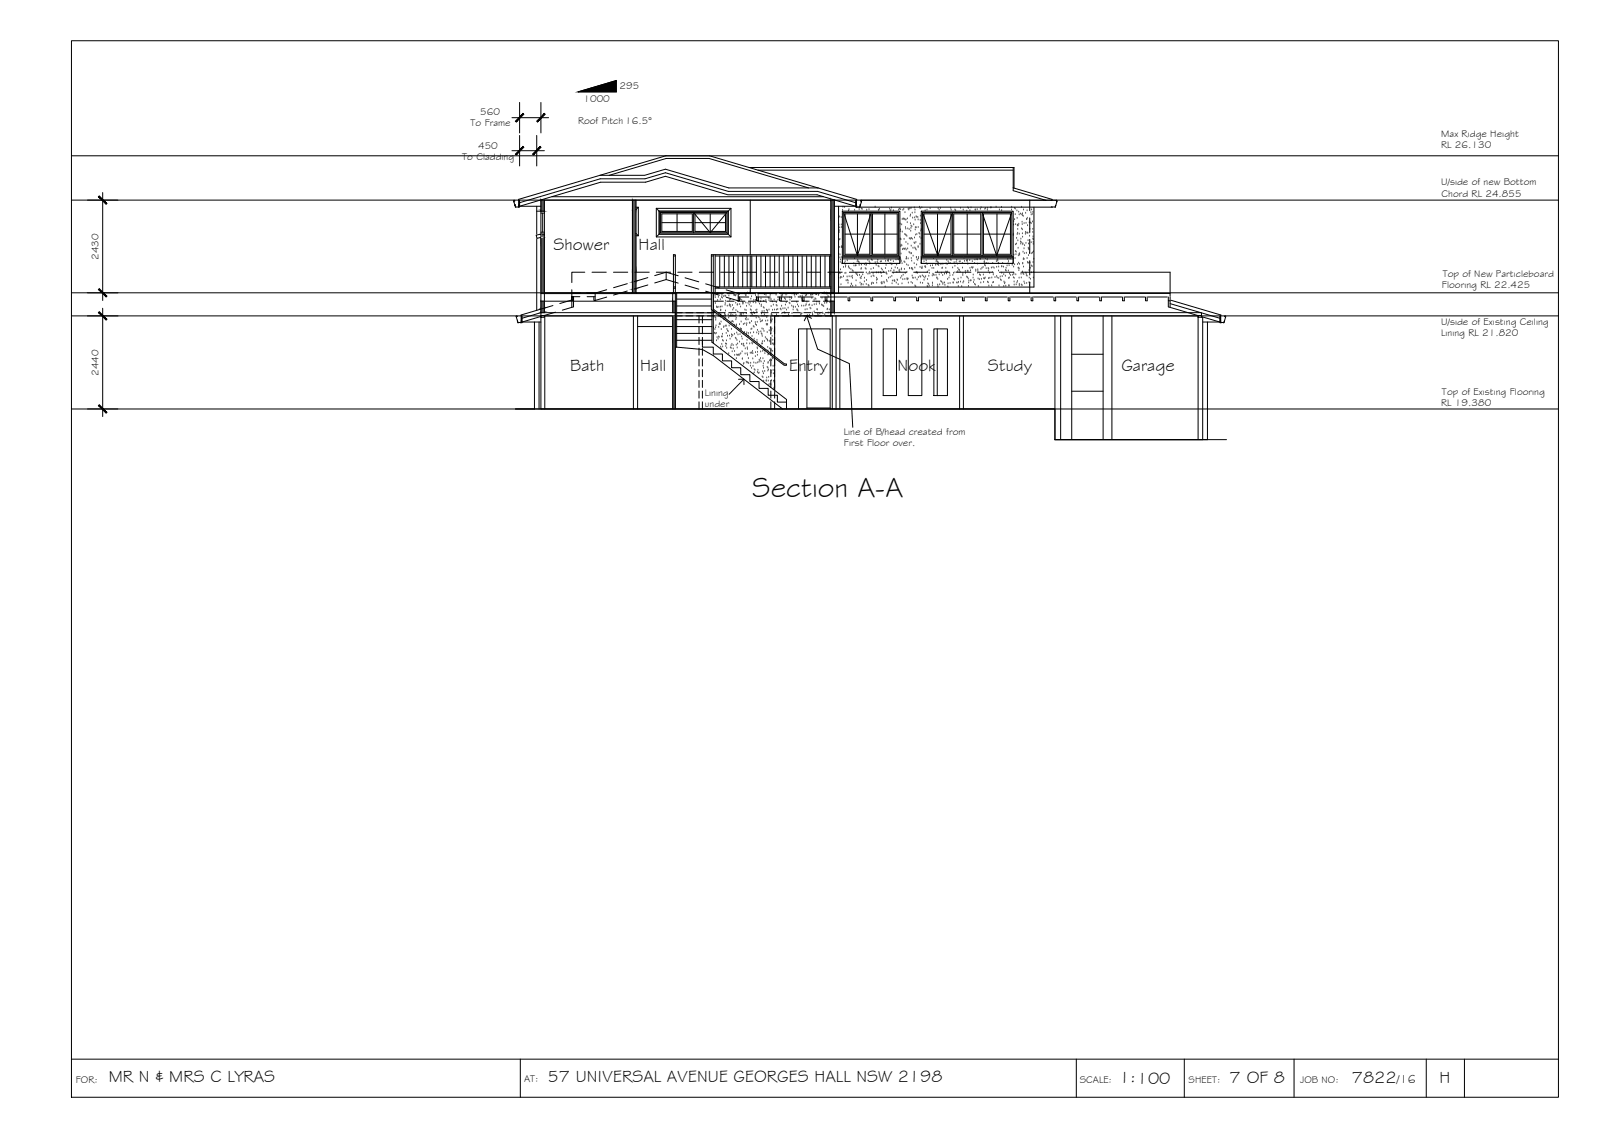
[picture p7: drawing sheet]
<svg xmlns="http://www.w3.org/2000/svg" width="420mm" height="297mm" viewBox="0 0 420 297" stroke-linecap="round" stroke-linejoin="round" font-family="sans-serif">
<!-- layer: HATCH -->
<g fill="none" stroke="#545454" stroke-width=".26">
<path d="M220 57h.1M220 59h.1M220.2 56.9h.1M220.2 59.7h.1M220.6 57h.1M220.6 59h.1M220.7 59.6h.1M221 55.1h.1M221.1 54.3h.1M221.5 54.4h.1M222.5 55.3h.1M222.7 55h.1"/>
<path d="M224.1 55.1h.1M225.3 54.9h.1M225.9 54.7h.1M226.1 54.9h.1M227.3 55.1h.1M227.9 55h.1M229.5 54.3h.1M230.4 55.1h.1M230.5 55.1h.1M230.7 54.9h.1M233.3 54.8h.1M233.5 55.3h.1"/>
<path d="M233.6 55.1h.1M233.8 54.5h.1M234.3 55.2h.1M235.7 55h.1M235.9 54.8h.1M236.1 58.8h.1M236.2 55h.1M236.5 58.9h.1M236.6 57.5h.1M236.8 55.1h.1M236.9 57.4h.1M237 54.9h.1"/>
<path d="M237.1 57.5h.1M237.2 57.5h.1M237.3 55.7h.1M237.4 57.7h.1M237.5 59.7h.1M237.6 57.7h.1M237.9 58.4h.1M238 57.4h.1M238.2 54.9h.1M238.4 55.1h.1M238.4 54.7h.1M238.7 54.7h.1"/>
<path d="M238.7 56.7h.1M238.8 58.6h.1M238.8 56.4h.1M238.9 59.9h.1M239 54.6h.1M239 59.3h.1M239.1 59.5h.1M239.3 55.9h.1M239.4 57.2h.1M239.6 58.9h.1M239.8 54.5h.1M239.9 57.1h.1"/>
<path d="M240 55.8h.1M240 55.1h.1M240 57.7h.1M240.1 59.7h.1M240.3 56.8h.1M240.3 59.7h.1M240.5 57h.1M240.7 57h.1M240.8 57.7h.1M240.8 59.6h.1M241.2 54.3h.1M241.3 54.7h.1"/>
<path d="M241.3 57.8h.1M241.4 56.7h.1M241.5 58.6h.1M241.8 54.5h.1M242.6 55.3h.1M243.1 55.1h.1M243.9 54.7h.1M246 54.7h.1M246.3 55.1h.1M246.7 54.6h.1M249.3 54.6h.1M249.5 55.1h.1"/>
<path d="M250.5 55h.1M250.6 55.2h.1M251.9 54.6h.1M252.6 55.1h.1M253.6 55.3h.1M253.8 54.5h.1M254 54.6h.1M254.4 55.2h.1M254.7 54.5h.1M255.8 55h.1M255.8 55.1h.1M256.3 55h.1"/>
<path d="M257.1 54.9h.1M257.3 54.5h.1M258.3 54.9h.1M258.5 54.7h.1M259 55.1h.1M259 54.6h.1M259.8 54.5h.1M259.9 54.5h.1M261.2 54.3h.1M262.1 55h.1M262.7 54.4h.1M262.7 55.2h.1"/>
<path d="M265.3 55h.1M265.3 54.3h.1M265.8 59h.1M265.9 58.1h.1M266.1 57.6h.1M266.1 54.6h.1M266.3 56.3h.1M266.3 54.8h.1M266.4 58.9h.1M266.7 55.3h.1M266.8 57.2h.1M266.8 59.2h.1"/>
<path d="M266.9 59h.1M267 59.2h.1M267.2 55.6h.1M267.2 58.8h.1M267.3 56.3h.1M267.6 56.1h.1M267.9 54.3h.1M268 56.3h.1M268.1 58.3h.1M268.1 58.9h.1M268.2 56h.1M268.2 56.5h.1"/>
<path d="M268.4 56.7h.1M268.4 55h.1M268.6 58.6h.1M269 55.9h.1M269.1 58.5h.1M269.2 57.5h.1M269.3 57.6h.1M269.4 55.3h.1M269.4 57.2h.1M269.5 59.2h.1M269.9 58.4h.1M270.3 58.5h.1"/>
<path d="M270.4 55.7h.1M270.5 56.3h.1M270.5 58.6h.1M270.6 55h.1M270.7 56.2h.1M270.8 58.2h.1M270.9 55.7h.1M187.5 77.6h.1M187.6 78.1h.1M187.6 79.6h.1M188.2 78.8h.1M188.2 77.1h.1"/>
<path d="M188.4 77.9h.1M188.9 78.6h.1M189.3 78h.1M189.3 77.5h.1M189.4 78.2h.1M189.8 77.8h.1M190.1 77.6h.1M190.2 79.6h.1M190.3 77.7h.1M190.3 79h.1M191.2 77.6h.1M191.3 79.9h.1"/>
<path d="M191.4 78.7h.1M191.6 78.5h.1M192.5 77.5h.1M192.5 77.4h.1M192.6 77.4h.1M192.8 77.6h.1M192.9 77.5h.1M193 79.5h.1M193.1 77.3h.1M193.5 79.9h.1M193.7 78.4h.1M193.9 77.2h.1"/>
<path d="M194 79.8h.1M194.2 78.5h.1M194.5 78.7h.1M194.7 79.3h.1M194.8 79.7h.1M194.9 79.5h.1M195.3 77h.1M195.5 77.5h.1M195.6 79.4h.1M195.7 77.4h.1M195.8 77h.1M196 76.8h.1"/>
<path d="M196.2 79.5h.1M196.2 77h.1M196.5 80h.1M196.6 76.9h.1M196.7 79.5h.1M196.9 78.4h.1M197.1 77.8h.1M197.6 79.4h.1M197.7 78.7h.1M198.1 78.7h.1M198.1 77.5h.1M198.2 79.5h.1"/>
<path d="M198.3 78.9h.1M198.8 77.4h.1M198.9 79.2h.1M199.2 79.7h.1M199.5 79.1h.1M199.6 78.4h.1M199.7 80h.1M200.3 79h.1M200.5 77.2h.1M200.9 78.7h.1M200.9 77.4h.1M201 79.3h.1"/>
<path d="M201.5 78.1h.1M201.7 78.8h.1M201.7 78.3h.1M202 77.4h.1M202.2 78.4h.1M202.2 78.8h.1M202.6 79.1h.1M202.8 80h.1M203 78.6h.1M203.5 77.4h.1M203.6 79.3h.1M204 78.7h.1"/>
<path d="M204.4 78.5h.1M204.9 77.6h.1M204.9 78.3h.1M204.9 78.4h.1M205.1 77.7h.1M205.2 77.4h.1M205.8 78.3h.1M206 78.5h.1M206 80h.1M206.1 77.4h.1M206.2 79.3h.1M207 79.5h.1"/>
<path d="M207.1 78.1h.1M207.2 79.6h.1M207.2 78.7h.1M207.6 78.3h.1M207.7 78h.1M208.3 77h.1M208.3 77.4h.1M208.5 77.2h.1M208.5 77.9h.1M208.9 77.3h.1M209 79.2h.1M209.2 80h.1"/>
<path d="M209.4 78h.1M209.9 77.7h.1M210.2 78.3h.1M210.3 78.7h.1M210.4 78.9h.1M210.4 77.7h.1M210.6 79.1h.1M211.2 77.6h.1M211.4 79.9h.1M211.5 77.4h.1M211.5 77.3h.1M211.6 79.2h.1"/>
<path d="M212.3 80h.1M212.6 77.4h.1M212.8 77.4h.1M212.9 78.2h.1M213.1 77.3h.1M213.5 78.7h.1M213.6 79.9h.1M213.8 78.3h.1M214 77.2h.1M214 78.5h.1M214.1 79.8h.1M214.2 77.3h.1"/>
<path d="M214.2 79.2h.1M214.7 77.4h.1M214.8 79.3h.1M214.9 79.7h.1M215.4 77h.1M215.5 80h.1M215.6 78.2h.1M215.9 77h.1M216.2 76.8h.1M216.3 79.5h.1M216.7 78.7h.1M216.7 76.8h.1"/>
<path d="M216.8 79.5h.1M216.9 77.1h.1M217 79.1h.1M217.2 77.7h.1M217.3 77.9h.1M217.6 79.3h.1M217.8 77.4h.1M219.9 72.9h.1M219.9 66.6h.1M220.1 61h.1M220.1 60.5h.1M220.1 71.6h.1"/>
<path d="M220.2 62.9h.1M220.2 64.9h.1M220.3 67.6h.1M220.3 62.8h.1M220.3 66.8h.1M220.3 71.7h.1M220.4 68.8h.1M220.4 73h.1M220.4 70.7h.1M220.5 68.1h.1M220.5 72.7h.1M220.6 74.6h.1"/>
<path d="M220.7 64.7h.1M220.7 64.9h.1M220.8 72.8h.1M220.8 69.1h.1M220.8 67.5h.1M220.9 64.9h.1M220.9 67.4h15.1v1.7h-15.1zM221.2 70.1h.1M221.2 72.6h.1M221.5 69.1h.1M221.6 71.7h.1M221.6 69.3h.1"/>
<path d="M221.6 68.6h.1M221.7 70h.1M221.8 69.7h.1M221.9 71.6h.1M221.9 73.6h.1M222.2 72.6h.1M222.2 68.4h.1M222.2 73.5h.1M222.4 74.2h.1M222.4 73.7h.1M222.5 70.1h.1M222.6 69.9h.1"/>
<path d="M222.7 72.6h.1M222.7 70.4h.1M223.1 75.1h.1M223.2 70.6h.1M223.2 72.6h.1M223.3 74.6h.1M223.3 74.5h.1M223.5 72.4h.1M223.5 71h.1M223.6 73h.1M223.6 75h.1M223.7 71.2h.1"/>
<path d="M223.9 69.1h.1M224 69.7h.1M224.1 67.8h.1M224.4 69.7h.1M224.5 71.7h.1M224.5 74.9h.1M224.5 69.7h.1M224.5 73.6h.1M224.6 72h.1M224.8 71.7h.1M224.8 68.6h.1M224.9 72.3h.1"/>
<path d="M225 68.3h.1M225.2 68.7h.1M225.3 69.6h.1M225.3 68.9h.1M225.4 72.2h.1M225.6 74.2h.1M225.6 72.9h.1M225.8 73.1h.1M225.8 70.6h.1M225.8 74.8h.1M225.9 72.6h.1M225.9 70.4h.1"/>
<path d="M225.9 69.5h.1M226 74.5h.1M226.3 72.1h.1M226.4 74.7h.1M226.7 69.4h.1M226.7 73.9h.1M226.7 72.9h.1M226.9 70.4h.1M227.1 69.1h.1M227.1 70.6h.1M227.1 69.6h.1M227.2 74.6h.1"/>
<path d="M227.2 71.6h.1M227.2 69.3h.1M227.3 73.5h.1M227.6 68.3h.1M227.6 71.9h.1M227.7 74.8h.1M227.9 75h.1M227.9 71.7h.1M228 68.6h.1M228 71.4h.1M228.1 69.2h.1M228.2 71.8h.1"/>
<path d="M228.2 69h.1M228.4 70.6h.1M228.5 72.6h.1M228.5 68.1h.1M228.6 74.5h.1M228.6 74.4h.1M228.7 74.2h.1M228.7 68.3h.1M229 71.7h.1M229 72.3h.1M229.1 70.4h.1M229.1 74.3h.1"/>
<path d="M229.2 72.5h.1M229.5 68.9h.1M229.8 69.6h.1M229.9 71.5h.1M229.9 72.9h.1M229.9 73.5h.1M229.9 74.2h.1M230.1 68.8h.1M230.1 73.3h.1M230.2 68.3h.1M230.3 69.1h.1M230.3 69.8h.1"/>
<path d="M230.4 71.5h.1M230.5 70h.1M230.9 71.5h.1M230.9 68.7h.1M231.1 71.7h.1M231.1 74.2h.1M231.1 68.6h.1M231.2 70.5h.1M231.2 72.5h.1M231.3 74.4h.1M231.3 74h.1M231.4 70.8h.1"/>
<path d="M231.7 71.3h.1M231.8 74h.1M231.9 74.2h.1M231.9 67.5h.1M232.1 67.7h.1M232.2 75.2h.1M232.2 70.4h.1M232.3 68.5h.1M232.4 69.6h.1M232.4 71.7h.1M232.5 71.5h.1M232.5 73.5h.1"/>
<path d="M232.6 71.9h.1M232.6 73.9h.1M232.8 68.4h.1M233 68.2h.1M233 68.5h.1M233.1 72.9h.1M233.1 71.2h.1M233.4 69.1h.1M233.5 72.7h.1M233.6 71.1h.1M233.6 68.3h.1M233.7 69.3h.1"/>
<path d="M233.8 70.5h.1M233.9 72.4h.1M233.9 69.4h.1M234 74.4h.1M234 73.7h.1M234.3 71.7h.1M234.3 68.6h.1M234.4 71h.1M234.5 73.7h.1M234.6 73.6h.1M234.7 73.8h.1M234.8 70.2h.1"/>
<path d="M235 68.1h.1M235.1 74.2h.1M235.1 69.5h.1M235.2 71.4h.1M235.3 73.4h.1M235.4 73.5h.1M235.4 70.4h.1M235.5 68.1h.1M235.6 74.6h.1M235.6 68.1h.1M235.8 71.2h.1M235.8 70.8h.1"/>
<path d="M236 71.3h.1M236.1 62.8h.1M236.1 67.7h.1M236.1 60.7h.1M236.2 62.7h.1M236.2 60.3h.1M236.2 72.9h.1M236.2 64.6h.1M236.2 68.1h.1M236.3 62.9h.1M236.3 66.6h.1M236.3 64.3h.1"/>
<path d="M236.4 68.6h.1M236.4 70.7h.1M236.4 70.5h.1M236.5 72.5h.1M236.5 64.4h.1M236.6 74.4h.1M236.6 69.1h.1M236.6 60.8h.1M236.7 65.4h.1M236.8 73.3h.1M236.9 72.1h.1M236.9 65.3h.1"/>
<path d="M237.1 62.8h.1M237.1 68.7h.1M237.2 70.6h.1M237.2 65.4h.1M237.3 61.5h.1M237.3 73.3h.1M237.3 68.8h.1M237.4 71.7h.1M237.4 65.2h.1M237.5 61.6h.1M237.6 60.1h.1M237.6 63.6h.1"/>
<path d="M237.6 67.9h.1M237.6 61.8h.1M237.7 65.5h.1M237.7 67.5h.1M237.8 67.8h.1M237.8 69.4h.1M237.8 61.9h.1M237.9 71.4h.1M237.9 73.1h.1M237.9 73.4h.1M238 65.2h.1M238.1 73.2h.1"/>
<path d="M238.1 60h.1M238.1 64h.1M238.1 73.1h.1M238.2 67.9h.1M238.2 69.7h.1M238.2 74.2h.1M238.4 66.2h.1M238.4 60.2h.1M238.5 62.6h.1M238.6 70.4h.1M238.6 70.5h.1M238.6 66.4h.1"/>
<path d="M238.7 62.8h.1M238.9 60.6h.1M238.9 62.6h.1M238.9 66.6h.1M239 74.1h.1M239 64.5h.1M239 67.8h.1M239 62.5h.1M239 66.5h.1M239.1 68.4h.1M239.1 70.4h.1M239.2 70.4h.1"/>
<path d="M239.2 70.6h.1M239.2 72.4h.1M239.3 62.7h.1M239.3 74.3h.1M239.4 72.9h.1M239.4 70.8h.1M239.4 65.1h.1M239.5 67.2h.1M239.5 73h.1M239.7 63.7h.1M239.8 69.1h.1M239.8 62.4h.1"/>
<path d="M239.9 63.9h.1M239.9 70.3h.1M240 65h.1M240 75h.1M240 72.9h.1M240 60.3h.1M240.1 65.3h.1M240.1 61.6h.1M240.2 75.1h.1M240.2 63.6h.1M240.3 65.5h.1M240.3 71.6h.1"/>
<path d="M240.3 67.5h.1M240.4 67.6h.1M240.4 69.5h.1M240.5 71.4h.1M240.5 61.5h.1M240.5 68.1h.1M240.5 73.4h.1M240.6 71.7h.1M240.7 68.3h.1M240.8 64.9h.1M240.8 64.7h.1M240.9 72.8h.1"/>
<path d="M240.9 67.5h.1M240.9 67.8h.1M241 61.2h.1M241.2 62.2h.1M241.2 61.4h.1M241.3 64h.1M241.3 72.5h.1M241.3 70.1h.1M241.4 74.2h.1M241.5 72.7h.1M241.5 60.6h.1M241.6 62.5h.1"/>
<path d="M241.6 69.1h.1M241.6 60.2h.1M241.6 67.4h24.1v1.7h-24.1zM241.7 70.4h.1M241.8 70.4h.1M241.8 70h.1M241.9 72.3h.1M242 74.3h.1M242.2 72.6h.1M242.3 73.5h.1M242.3 68.6h.1M242.6 72.9h.1"/>
<path d="M242.6 70h.1M242.7 69.9h.1M242.8 72.5h.1M242.8 70.2h.1M242.9 69.1h.1M242.9 68.4h.1M243.1 69.4h.1M243.2 75.1h.1M243.2 71.3h.1M243.3 73.3h.1M243.3 75.2h.1M243.4 74.4h.1"/>
<path d="M243.6 74.6h.1M243.6 72.4h.1M243.7 71h.1M243.7 75h.1M243.7 71.6h.1M244 69.7h.1M244.4 70.4h.1M244.5 72.3h.1M244.5 74.9h.1M244.6 74.3h.1M244.6 69.7h.1M244.6 74.2h.1"/>
<path d="M244.7 71.9h.1M244.8 67.8h.1M244.9 72.1h.1M244.9 70.4h.1M245 72.2h.1M245.4 69.5h.1M245.5 72.2h.1M245.5 68.6h.1M245.7 68.3h.1M245.7 72.9h.1M245.8 69.3h.1M245.9 68.7h.1"/>
<path d="M245.9 71.3h.1M245.9 74.8h.1M245.9 73.3h.1M246 69.4h.1M246 75.2h.1M246 68.9h.1M246.1 69.1h.1M246.2 69.6h.1M246.3 72.1h.1M246.5 74.7h.1M246.7 73.8h.1M246.8 69.4h.1"/>
<path d="M246.9 71.6h.1M246.9 74h.1M247 70.4h.1M247.2 70.3h.1M247.2 72.2h.1M247.3 74.6h.1M247.3 74.2h.1M247.3 69.3h.1M247.7 71.9h.1M247.7 74.2h.1M247.8 74.8h.1M248.1 70.4h.1"/>
<path d="M248.1 71.3h.1M248.1 69.2h.1M248.2 71.8h.1M248.2 71.5h.1M248.3 68.3h.1M248.4 69.3h.1M248.5 71.3h.1M248.5 73.3h.1M248.6 75.2h.1M248.7 74.4h.1M248.7 68.6h.1M248.9 69h.1"/>
<path d="M248.9 72.9h.1M249.1 71.7h.1M249.1 72.3h.1M249.2 74.3h.1M249.2 69.1h.1M249.2 68.1h.1M249.4 68.3h.1M249.8 70.2h.1M249.9 72.2h.1M250 74.2h.1M250.1 71.6h.1M250.1 73.2h.1"/>
<path d="M250.2 68.9h.1M250.3 73.4h.1M250.5 71.5h.1M250.5 69.8h.1M250.8 68.8h.1M250.9 74.2h.1M250.9 68.3h.1M251 71.5h.1M251.1 69.3h.1M251.2 71.2h.1M251.2 70.4h.1M251.2 74.2h.1"/>
<path d="M251.3 73.2h.1M251.3 75.1h.1M251.4 74h.1M251.4 70.7h.1M251.6 68.7h.1M251.6 70.9h.1M251.8 71.3h.1M251.8 68.6h.1M251.9 73.9h.1M252 72.9h.1M252.2 75.1h.1M252.4 69.1h.1"/>
<path d="M252.4 70.3h.1M252.5 72.2h.1M252.5 71.7h.1M252.6 74.2h.1M252.6 67.5h.1M252.7 73.8h.1M252.8 67.7h.1M253 68.5h.1M253.2 71.2h.1M253.2 71.6h.1M253.5 68.4h.1M253.5 72.6h.1"/>
<path d="M253.7 68.2h.1M253.7 71.1h.1M253.7 68.5h.1M253.7 72.8h.1M253.8 69.2h.1M253.9 71.2h.1M253.9 73.1h.1M254 75.1h.1M254 74.2h.1M254.1 73.7h.1M254.3 68.3h.1M254.4 70.4h.1"/>
<path d="M254.5 71h.1M254.6 73.6h.1M254.9 70.2h.1M255 68.6h.1M255 70.3h.1M255.2 70.2h.1M255.2 72.9h.1M255.3 72.1h.1M255.3 74.1h.1M255.5 73.5h.1M255.6 69.1h.1M255.6 74.5h.1"/>
<path d="M255.7 68.1h.1M255.8 74.7h.1M255.9 70.8h.1M255.9 71.1h.1M256.2 68.1h.1M256.3 68.1h.1M256.4 69.2h.1M256.4 71.6h.1M256.4 70.7h.1M256.5 71.2h.1M256.5 73.1h.1M256.6 75.1h.1"/>
<path d="M256.9 73.3h.1M256.9 72.1h.1M257.1 68h.1M257.1 67.9h.1M257.1 72.2h.1M257.2 74.2h.1M257.3 70.6h.1M257.4 73.2h.1M257.5 70.3h.1M257.8 70.1h.1M257.9 72.1h.1M258 74h.1"/>
<path d="M258 73h.1M258.1 68.8h.1M258.2 68.6h.1M258.2 73.1h.1M258.2 69.6h.1M258.3 69h.1M258.4 72.9h.1M258.4 69.7h.1M258.4 67.8h.1M258.6 70.4h.1M258.7 69.1h.1M258.9 68.1h.1"/>
<path d="M259 67.7h.1M259 74h.1M259.2 69.1h.1M259.2 70.4h.1M259.2 74.1h.1M259.2 71.1h.1M259.3 73h.1M259.3 70.6h.1M259.3 75h.1M259.6 71.6h.1M259.6 73h.1M259.8 67.6h.1"/>
<path d="M260 70.3h.1M260.1 74.9h.1M260.1 72.9h.1M260.3 71.5h.1M260.4 69.1h.1M260.4 74.2h.1M260.4 70.1h.1M260.5 72.1h.1M260.5 71.6h.1M260.6 74.1h.1M260.7 70.3h.1M260.9 72.8h.1"/>
<path d="M261.2 67.4h.1M261.3 68.6h.1M261.4 70.1h.1M261.4 72.5h.1M261.5 68.3h.1M261.5 72.9h.1M261.7 68h.1M261.7 68.4h.1M261.8 69.1h.1M261.8 69.2h.1M261.9 71h.1M261.9 69.1h.1"/>
<path d="M261.9 70h.1M261.9 73h.1M262 75h.1M262.3 72.6h.1M262.4 73.4h.1M262.6 73.6h.1M262.7 70h.1M262.7 71.6h.1M262.7 69.9h.1M262.9 72.5h.1M263 69.1h.1M263.2 70h.1"/>
<path d="M263.3 72h.1M263.3 75.1h.1M263.3 73.9h.1M263.5 74.4h.1M263.6 74.2h.1M263.7 72.4h.1M263.7 70.9h.1M263.8 75h.1M263.9 70.3h.1M263.9 71.1h.1M264.1 69.7h.1M264.3 68h.1"/>
<path d="M264.4 69.1h.1M264.5 71h.1M264.5 68.6h.1M264.5 73h.1M264.6 75h.1M264.7 69.7h.1M264.7 72.9h.1M264.8 71.9h.1M264.9 67.7h.1M265.1 72.2h.1M265.1 67.9h.1M265.5 69.5h.1"/>
<path d="M265.6 72.2h.1M265.7 69h.1M265.8 61.7h.1M265.8 68h.1M265.8 61.4h.1M265.8 72.8h.1M265.8 70h.1M265.9 71.6h.1M265.9 72h.1M265.9 66.9h.1M266 73.9h.1M266 74.7h.1"/>
<path d="M266 73h.1M266.1 69.4h.1M266.2 67.8h.1M266.3 65.9h.1M266.3 64.2h.1M266.4 72h.1M266.5 66.8h.1M266.5 74.7h.1M266.5 66.1h.1M266.6 64h.1M266.6 62.5h.1M266.7 74.2h.1"/>
<path d="M266.8 61.5h.1M266.9 69.4h.1M266.9 73.8h.1M266.9 61.2h.1M266.9 60.1h.1M267 63.1h.1M267 65.1h.1M267 70.3h.1M267.1 67h.1M267.1 70.3h.1M267.2 69h.1M267.2 71h.1"/>
<path d="M267.3 72.9h.1M267.3 66.7h.1M267.3 70.5h.1M267.3 61.4h.1M267.3 74.9h.1M267.3 74.6h.1M267.4 69.3h.1M267.4 66.5h.1M267.4 66.9h.1M267.6 63.4h.1M267.7 64h.1M267.7 62.7h.1"/>
<path d="M267.8 71.9h.1M267.8 63.6h.1M267.9 72.9h.1M267.9 74.7h.1M267.9 60h.1M268.1 74.9h.1M268.1 60.2h.1M268.1 61.3h.1M268.2 71.3h.1M268.2 62.2h.1M268.2 69.2h.1M268.2 69.1h.1"/>
<path d="M268.3 64.1h.1M268.3 63.9h.1M268.3 66.1h.1M268.3 71.8h.1M268.4 68.1h.1M268.4 67.8h.1M268.4 70h.1M268.5 72h.1M268.6 73.9h.1M268.6 65.2h.1M268.6 68h.1M268.7 66.5h.1"/>
<path d="M268.7 64.4h.1M268.7 74.4h.1M268.9 61.4h.1M269 60.9h.1M269.1 71.6h.1M269.1 63.8h.1M269.1 71.7h.1M269.1 61.1h.1M269.2 66.4h.1M269.2 72.2h.1M269.3 74.3h.1M269.4 67.8h.1"/>
<path d="M269.4 72.4h.1M269.5 68.8h.1M269.5 61.1h.1M269.6 61.1h.1M269.6 69h.1M269.6 63.1h.1M269.7 65.1h.1M269.7 65.3h.1M269.8 67h.1M269.8 64h.1M269.8 69h.1M269.9 70.9h.1"/>
<path d="M269.9 74.1h.1M269.9 65.5h.1M269.9 72.9h.1M270 74.8h.1M270 66.3h.1M270 61.9h.1M270.1 61h.1M270.1 74.2h.1M270.1 60.1h.1M270.1 68.9h.1M270.2 70.3h.1M270.3 73.2h.1"/>
<path d="M270.5 63.6h.1M270.5 69.7h.1M270.5 71.5h.1M270.6 66.5h.1M270.7 69.9h.1M270.8 66.3h.1M270.9 60.1h.1M270.9 60.9h.1M270.9 62.7h.1M270.9 62.1h.1M270.9 68.8h.1M271 63.6h.1"/>
<path d="M271 64h.1M271 72.9h.1M271 62.8h.1M271.1 66h.1M271.1 71.4h.1M271.1 68h.1M187.1 86h.1M187.4 87.4h.1M187.5 86.4h.1M187.6 83.3h.1M187.6 87.5h.1M187.7 85.9h.1"/>
<path d="M187.7 83.9h.1M187.7 83.5h.1M187.8 85.4h.1M187.8 82.5h.1M187.9 87.4h.1M187.9 89.3h.1M187.9 80.5h.1M188 80.6h.1M188.1 88.5h.1M188.1 80.7h.1M188.3 88.9h.1M188.5 88.3h.1"/>
<path d="M188.5 85.8h.1M188.5 80.6h.1M188.6 88.4h.1M188.6 85.1h.1M188.7 84.9h.1M188.9 85h.1M188.9 83.1h.1M189 80.5h.1M189 81.5h.1M189 91h.1M189 81.3h.1M189 82.5h.1"/>
<path d="M189.1 84.4h.1M189.1 91.5h.1M189.2 86.4h.1M189.2 88.3h.1M189.3 90.3h.1M189.4 80.4h.1M189.4 88.3h.1M189.5 87.6h.1M189.5 89.3h.1M189.5 90.9h.1M189.7 89.4h.1M189.8 85.9h.1"/>
<path d="M189.9 83.8h.1M189.9 85.6h.1M190 82.4h.1M190.2 80h.1M190.2 82.6h.1M190.3 81.5h.1M190.3 82.9h.1M190.3 90.2h.1M190.3 83.5h.1M190.4 90.8h.1M190.4 85.4h.1M190.4 85.6h.1"/>
<path d="M190.5 87.4h.1M190.5 89.4h.1M190.5 90.2h.1M190.6 91.3h.1M190.7 86.4h.1M190.7 80.3h.1M190.8 88.2h.1M190.8 86.8h.1M191 82.5h.1M191 86.9h.1M191.1 83.4h.1M191.1 92.7h.1"/>
<path d="M191.2 85.5h.1M191.3 80.2h.1M191.3 88.1h.1M191.5 88.9h.1M191.5 80.1h.1M191.6 91.2h.1M191.7 80.5h.1M191.7 82.8h.1M191.7 82.4h.1M191.8 90.6h.1M191.8 91.3h.1M191.8 84.4h.1"/>
<path d="M191.8 86.4h.1M191.9 87.8h.1M191.9 88.3h.1M192 90.3h.1M192 92.2h.1M192.1 80.1h.1M192.1 84.3h.1M192.2 88h.1M192.2 81.3h.1M192.2 82.7h.1M192.3 84.5h.1M192.3 90.6h.1"/>
<path d="M192.3 91.5h.1M192.4 80.9h.1M192.6 85.3h.1M192.6 87.6h.1M192.6 92.2h.1M192.7 93.2h.1M192.9 88.7h.1M193 83.8h.1M193 81.4h.1M193 82.6h.1M193.1 88.9h.1M193.1 83.4h.1"/>
<path d="M193.1 90.5h.1M193.1 85.2h.1M193.1 94h.1M193.2 85.3h.1M193.2 87.3h.1M193.2 93.1h.1M193.3 89.3h.1M193.3 80h.1M193.3 91.2h.1M193.4 81.8h.1M193.4 93.2h.1M193.4 90.2h.1"/>
<path d="M193.6 87.8h.1M193.6 82h.1M193.7 93.1h.1M193.8 93.3h.1M194 85.1h.1M194 89.7h.1M194 93h.1M194.1 87.7h.1M194.1 82.5h.1M194.2 86.2h.1M194.2 80.5h.1M194.3 92.7h.1"/>
<path d="M194.3 82.5h.1M194.4 84.4h.1M194.4 86.4h.1M194.4 82.4h.1M194.5 82.8h.1M194.5 90.3h.1M194.5 88.3h.1M194.6 90.3h.1M194.6 92.2h.1M194.7 88.9h.1M194.7 94.2h.1M194.7 94.1h.1"/>
<path d="M194.9 87.6h.1M194.9 82.4h.1M195 90.6h.1M195 85.1h.1M195 95.5h.1M195 90.2h.1M195.1 95.3h.1M195.1 90.8h.1M195.3 87.2h.1M195.3 84.9h.1M195.4 81.3h.1M195.4 92.8h.1"/>
<path d="M195.5 91.5h.1M195.5 83.7h.1M195.7 81.4h.1M195.7 83.9h.1M195.7 83.3h.1M195.7 95h.1M195.8 82.2h.1M195.8 85.3h.1M195.8 87.6h.1M195.8 80.3h.1M195.8 90.1h.1M195.9 87.3h.1"/>
<path d="M195.9 84.9h.1M195.9 89.2h.1M195.9 95.2h.1M195.9 92.7h.1M196 91.2h.1M196 91.6h.1M196.1 93.1h.1M196.1 95.1h.1M196.2 83.8h.1M196.3 88.1h.1M196.3 87.4h.1M196.3 94h.1"/>
<path d="M196.3 95.3h.1M196.6 84.7h.1M196.6 90.2h.1M196.7 84.7h.1M196.8 92.6h.1M196.8 87.3h.1M196.8 81.2h.1M196.8 96h.1M196.9 95.2h.1M197 80.4h.1M197 86.4h.1M197 81.4h.1"/>
<path d="M197 82.4h.1M197 92.5h.1M197.1 84.3h.1M197.1 96.6h.1M197.1 82.1h.1M197.2 86.3h.1M197.2 89.9h.1M197.2 88.2h.1M197.2 92.7h.1M197.3 90.2h.1M197.3 82.5h.1M197.4 92.1h.1"/>
<path d="M197.4 94.1h.1M197.4 92.7h.1M197.5 96h.1M197.6 98h.1M197.6 85.6h.1M197.6 87.2h.1M197.7 82h.1M197.7 95.1h.1M197.7 89.9h.1M197.8 85.8h.1M197.8 88.9h.1M197.8 96.9h.1"/>
<path d="M197.8 97.7h.1M197.9 82.2h.1M198 97.1h.1M198.1 84.6h.1M198.1 93.5h.1M198.1 85.1h.1M198.1 92.4h.1M198.3 95.3h.1M198.3 81.4h.1M198.3 83.4h.1M198.4 85.3h.1M198.5 87.3h.1"/>
<path d="M198.5 81.9h.1M198.5 81.3h.1M198.5 89.2h.1M198.6 89.8h.1M198.6 91.2h.1M198.6 84.5h.1M198.6 91.5h.1M198.7 86.6h.1M198.7 93.1h.1M198.7 97.6h.1M198.7 92.4h.1M198.7 95.1h.1"/>
<path d="M198.8 97.1h.1M198.9 83.1h.1M198.9 97.9h.1M199 87.6h.1M199 87.1h.1M199.1 83.3h.1M199.1 94.9h.1M199.1 97.8h.1M199.1 94.4h.1M199.3 94.6h.1M199.3 83.8h.1M199.4 91h.1"/>
<path d="M199.4 84.4h.1M199.5 94h.1M199.5 92.3h.1M199.5 87h.1M199.6 94.9h.1M199.7 80.4h.1M199.7 87.5h.1M199.7 82.3h.1M199.8 84.3h.1M199.8 90.2h.1M199.8 86.2h.1M199.8 87.7h.1"/>
<path d="M199.9 81.7h.1M199.9 88.2h.1M199.9 98.8h.1M199.9 89.6h.1M200 90.1h.1M200 84.1h.1M200 92.1h.1M200 97.5h.1M200.1 94.1h.1M200.1 99h.1M200.2 86.4h.1M200.2 96h.1"/>
<path d="M200.2 80.6h.1M200.2 95.4h.1M200.2 98h.1M200.3 96.5h.1M200.3 99.9h.1M200.4 86.9h.1M200.4 80.8h.1M200.4 81.6h.1M200.4 91.9h.1M200.5 94.8h.1M200.5 89.5h.1M200.5 82.5h.1"/>
<path d="M200.6 97.4h.1M200.6 92.7h.1M200.6 92.1h.1M200.7 88.5h.1M200.8 84.2h.1M201 100h.1M201 99.8h.1M201 88.9h.1M201 85h.1M201 81.3h.1M201.1 83.3h.1M201.1 99.1h.1"/>
<path d="M201.2 85.2h.1M201.2 87.2h.1M201.2 96.3h.1M201.2 81.5h.1M201.3 89.1h.1M201.3 81.6h.1M201.3 89.4h.1M201.3 85.1h.1M201.3 91.1h.1M201.3 84.1h.1M201.4 97.3h.1M201.4 96.5h.1"/>
<path d="M201.4 92h.1M201.4 93.1h.1M201.4 95.3h.1M201.5 95h.1M201.5 99.9h.1M201.5 92.9h.1M201.5 97h.1M201.6 98.9h.1M201.7 81.3h.1M201.7 86.7h.1M201.7 89.4h.1M201.8 91.5h.1"/>
<path d="M201.8 94.6h.1M201.9 89.6h.1M202 86h.1M202.1 87.6h.1M202.2 84h.1M202.2 91.9h.1M202.3 80.4h.1M202.3 97.8h.1M202.3 86.6h.1M202.3 82.5h.1M202.3 97.3h.1M202.3 82.3h.1"/>
<path d="M202.3 99.8h.1M202.4 94.5h.1M202.4 84.3h.1M202.4 86.2h.1M202.5 82.7h.1M202.5 88.2h.1M202.5 83.8h.1M202.5 93.8h.1M202.6 90.2h.1M202.6 81.3h.1M202.6 94h.1M202.6 92.1h.1"/>
<path d="M202.7 89.2h.1M202.7 94.1h.1M202.7 94h.1M202.8 96h.1M202.8 97.1h.1M202.8 90.4h.1M202.8 98h.1M202.9 99.9h.1M203 90.2h.1M203.1 86.9h.1M203.1 86.5h.1M203.1 81.3h.1"/>
<path d="M203.6 80.1h.1M203.7 82.5h.1M203.7 81.3h.1M203.8 80.2h.1M204 81.1h.1M204.7 81h.1M204.8 81.3h.1M205 80.3h.1M205 82.2h.1M205.3 81h.1M205.7 82h.1M205.9 82.1h.1"/>
<path d="M205.9 80.9h.1M206.3 81.3h.1M206.7 80.8h.1M206.8 82.5h.1M207.7 80.2h.1M207.7 82.2h.1M208 81.3h.1M208.1 80.4h.1M208.1 80.6h.1M208.6 80.6h.1M209 81.2h.1M209.1 81.4h.1"/>
<path d="M209.3 81.5h.1M209.4 80.4h.1M210 82.5h.1M210.1 82.4h.1M210.3 80.3h.1M210.3 82.2h.1M210.8 80.3h.1M211.2 81.3h.1M211.3 80.2h.1M211.7 81.1h.1M211.8 82.8h.1M212.2 80.1h.1"/>
<path d="M212.3 82.7h.1M212.5 80.8h.1M212.6 81h.1M213 80.2h.1M213 82.1h.1M213.1 82.6h.1M213.1 82.5h.1M213.5 81.8h.1M214.3 81.2h.1M214.3 81.3h.1M214.5 82.4h.1M214.6 82.7h.1"/>
<path d="M215 82.3h.1M215.7 80.1h.1M215.7 82.1h.1M215.8 82.2h.1M215.8 80.2h.1M216 80.4h.1M216.3 82.5h.1M216.9 81.2h.1M217 81.1h.1M217.2 82h.1M217.5 81.2h.1M217.7 82h.1"/>
<path d="M201.7 100.9h.1M202 100.7h.1M202.2 100.9h.1M203 101.9h.1M203.1 100.3h.1M203.1 101.7h.1M203.2 101.1v1.7"/>
</g>
<!-- layer: BORDER -->
<path d="M18.7 10.7h390v277h-390zM18.7 277.7h390M136.5 277.7v10M282.3 277.7v10M310.6 277.7v10M339.4 277.7v10M374.1 277.7v10M384.1 277.7v10" fill="none" stroke="#000" stroke-width=".26"/>
<!-- layer: CEILING-FLOOR LINES -->
<path d="M18.7 52.5h390M18.7 40.8h390M18.7 76.8h390M18.7 82.8h390M18.7 107.2h390" fill="none" stroke="#000" stroke-width=".26"/>
<!-- layer: EXISTING -->
<g fill="none" stroke="#000" stroke-width=".26">
<path d="M150 77.8h.4v1h-.4v-1h.4v1h-.4zM150 76v2.6l-3.2 1M150 78.8v1.8M150 76.8h2.1M150.4 77.8v1h-.4v-1h.4v1M150.4 78.8v1.6l-2.9 .9M152.1 77.8h-2.1v1h.4M153.4 71.4h-3.4v2.7M154 76.8h2.1M154 77.8h2.1M155.3 71.4h3.7M155.8 77.8v1h.3"/>
<path d="M156.1 76.8v2M159.1 77.9l-3 .9M159.1 76l-3 .8M160.9 71.4h3.7M164.5 76.3l-3.6 1.1M164.5 74.4l-3.6 1M166.5 71.4h3.8M169.9 74.7l-3.6 1.1M169.9 72.8l-3.6 1M172.1 71.4h3.8M174.7 73.3l-3 .9M174.7 71.4l-3 .9"/>
<path d="M174.7 73.3l3.2 .9M174.7 71.4l3.2 .9M174.7 71.4v1.9M177.8 71.4h3.7M179.7 74.8l3.6 1M179.7 72.8l3.6 1.1M183.4 71.4h3.7M185.1 76.3l3.6 1.1M185.1 74.4l3.6 1.1M189 71.4h3.8M190.5 77.9l3.1 1M190.5 76l3.1 .9"/>
<path d="M193.6 76.9h3.3M193.6 77.9h2.8M193.6 76.9v2M194 77.9v1h-.4M194.6 71.4h3.8M198.3 77.9h3.7M198.4 77.9v1h.5v-1v1h-.5zM198.7 76.9h3.8M200.3 71.4h3.7M203.9 77.9h3.8M204.4 76.9h3.7M204.4 77.9v1h.5v-1"/>
<path d="M205.9 71.4h3.7M209.5 77.9h3.8M210 76.9h3.7M210.4 77.9v1h.5v-1M211.5 71.4h3.8M215.1 77.9h91.8M215.6 76.9h91.3M216.4 77.9v1h.5v-1M217.1 71.4h3.8M222.4 77.9v1h.5v-1M222.8 71.4h3.7M228.4 71.4h3.7"/>
<path d="M228.4 77.9v1h.5v-1M234 71.4h3.8M234.4 77.9v1h.5v-1M239.6 71.4h3.8M240.4 77.9v1h.5v-1M245.3 71.4h3.7M246.4 77.9v1h.5v-1M250.9 71.4h3.7M252.4 77.9v1h.5v-1M256.5 71.4h3.8M258.4 77.9v1h.5v-1M262.1 71.4h3.8"/>
<path d="M264.4 77.9v1h.5v-1M267.8 71.4h39.1v9.2M270.4 77.9v1h.5v-1M276.4 77.9v1h.5v-1M282.4 77.9v1h.5v-1M288.4 77.9v1h.5v-1M294.4 77.9v1h.5v-1M300.4 77.9v1h.5v-1M306.4 77.9v1h.5M306.4 78.9v1.5l7.7 2.3M306.9 79.6l13 3.8M306.9 78.6l13.3 4-.1 .2"/>
<path d="M135.4 83l.1-.2 .2 .2M135.4 83l.3 1.2M135.7 84.2l.1 .4M135.7 84.2h.1M135.8 84.6h.8M135.8 84.6h.1M136.7 84.2l-.1 .4M136.7 82.8h.2v1.8h-.2zM136.7 82.8v1.4M140.2 84.4v22.8M141.4 84.4v22.8M141.9 82.7h.9v.5h-.9z"/>
<path d="M141.9 82v.7M141.9 82.8v24.4h134.8M141.9 83l-5 1.4h5M141.9 82l-5 1.4M141.9 82h35.2M145 80.1l-8.3 2.5v.2M145.7 81.8l-3 .9M166.1 82.8v24.4M167.2 82.8v24.4M177.1 82.8h-34.2v24.4M177.5 82.8h1.5M177.5 82h1.5"/>
<path d="M179.9 82.8h1.9M179.9 82h1.9M182.7 82.8h1.9M182.7 82h1.9M183.3 82.8v1.9M183.3 85.6v1.9M183.3 88.4v1.9M183.3 91.3v1.8M183.3 94.1v1.9M183.3 96.9v1.9M183.3 99.7v1.9M184.2 82.8v1.9"/>
<path d="M184.2 85.6v1.9M184.2 88.4v1.9M184.2 91.3v1.8M184.2 94.1v1.9M184.2 96.9v1.9M184.2 99.7v1.9M185.5 82.8h1.9M185.5 82h1.9M188.3 82.8h1.9M188.3 82h1.9M191.1 82.8h1.9M191.1 82h1.9"/>
<path d="M194 82.8h1.8M194 82h1.8M196.8 82.8h1.8M196.8 82h1.8M199.6 82.8h1.9M199.6 82h1.9M202.2 82.8v1.9M202.2 85.6v1.9M202.2 88.4v1.9M202.2 91.3v1.8M202.2 94.1v1.9M202.2 96.9v1.9"/>
<path d="M202.2 99.7v1.9M202.4 82.8h1.9M202.4 82h1.9M203.2 82.8v1.9M203.2 85.6v1.9M203.2 88.4v1.9M203.2 91.3v1.8M203.2 94.1v1.9M203.2 96.9v1.9M203.2 99.7v1.9M205.2 82.8h1.9M205.2 82h1.9"/>
<path d="M208 82.8h1.9M208 82h1.9M210.8 82.8h1.9M210.8 82h1.9M213.6 82.8h1.9M213.6 82h1.9M216.5 82.8h97.7v32.5M216.5 82h98.4M218.3 82.8v24.4M219.3 82.8v24.4M231.6 86.2h3.5v17.5h-3.5zM238.2 86.2h3.6v17.5h-3.6z"/>
<path d="M244.9 86.2h3.6v17.5h-3.6zM245.8 86.2v17.5M251.7 82.8v24.4M252.7 82.8v24.4M276.7 82.8v32.5h40v-30.9M278.2 82.8v32.5M281.1 82.8v32.5M314.2 82.7h.9v.5h-.9zM315.1 83.2h.3v32.1M315.1 83l4.8 1.4h-4.5M315.1 82v.7M319.9 82.8h.2v1.8h-.2z"/>
<path d="M320.1 84.2l.1 .4M320.1 82.8v1.4M320.2 84.6h.8M321 84.6h.1M321.1 84.2l-.1 .4M321.1 84.2h.1M321.2 82.9l.2-.1v.4M321.2 82.9l-.1 .1M321.4 83.2l-.3 1M321.4 83.2h.1M183.3 102.5v1.9M183.3 105.3v1.9"/>
<path d="M184.2 102.5v1.9M184.2 105.3v1.9M202.2 102.5v1.9M202.2 105.3v1.9M203.2 102.5v1.9M203.2 105.3v1.9M209.4 107.2v-21h8.3v21M211.6 107h6.1M220.3 107.2v-21h8.3v21"/>
</g>
<!-- layer: HATCH -->
<g fill="#545454" stroke="#545454" stroke-width=".26">
<path d="M142.4 80.8l.4-.1z"/>
<path d="M141.9 80.8h.5l-.5 .1z"/>
<path d="M142.2 80.9l.6-.1v.1z"/>
<path d="M142.2 80.9l.6-.1z"/>
<path d="M141.9 82l.9-.3v.3z"/>
<path d="M187.1 81.5l.6 .5h-.6z"/>
<path d="M165.9 71.4h.9v2.3z"/>
<path d="M165.9 74h.9v1.6z"/>
<path d="M141.9 79l.9 1.7v-1.7zM141.9 79l.9 1.7h-.9z"/>
<path d="M141.9 80.7h.9zM141.9 80.7l.5 .1z"/>
<path d="M141.9 80.9l.5-.1zM141.9 80.9h.3z"/>
<path d="M142.2 80.9l.6 .1zM141.9 81h.9z"/>
<path d="M141.9 81l.9 .7v-.7zM141.9 81l.9 .7h-.9z"/>
<path d="M141.9 81.7v.3l.9-.3zM141.9 81.7v.3z"/>
<path d="M176.4 79l.7 3v-3zM176.4 79l.7 3h-.7z"/>
<path d="M217.9 79l.9 3v-3zM217.9 79l.9 3h-.9z"/>
<path d="M165.9 52.5l.9 2.6v-2.6zM165.9 52.5l.9 2.6h-.9z"/>
<path d="M165.9 55.1l.9 16.3v-16.3zM165.9 55.1l.9 16.3h-.9z"/>
<path d="M165.9 71.4v2.3h.9zM165.9 73.7h.9l-.9 .3zM165.9 74h.9v-.3z"/>
<path d="M165.9 74v1.6h.9zM165.9 75.6h.9l-.9 .3zM165.9 75.9h.9v-.3z"/>
<path d="M165.9 75.9l.9 .9v-.9zM165.9 75.9l.9 .9h-.9z"/>
<path d="M217.9 52.5l.9 2.6v-2.6zM217.9 52.5l.9 2.6h-.9z"/>
<path d="M217.9 55.1l.9 16.3v-16.3zM217.9 55.1l.9 16.3h-.9z"/>
<path d="M217.9 71.4l.9 5.4v-5.4zM217.9 71.4l.9 5.4h-.9z"/>
<path d="M176.4 82.8l.7 24.4v-24.4zM176.4 82.8l.7 24.4h-.7z"/>
<path d="M141.9 52.5l.9 2.6v-2.6zM141.9 52.5l.9 2.6h-.9z"/>
<path d="M141.9 61.4l.9 .8v-.8zM141.9 61.4l.9 .8h-.9z"/>
<path d="M141.9 62.2l.9 14.6v-14.6zM141.9 62.2l.9 14.6h-.9z"/>
<path d="M141.9 55.1l.9 .3v-.3zM141.9 55.1l.9 .3h-.9z"/>
</g>
<!-- layer: MASK -->
<g fill="#fff" stroke="#fff" stroke-width=".26">
<path d="M140.6 61.7l1.3-.3v.3z"/>
<path d="M140.6 61.7h1.3v.5z"/>
<path d="M222.4 77.9l.5 1v-1zM222.4 77.9l.5 1h-.5z"/>
<path d="M228.4 77.9l.5 1v-1zM228.4 77.9l.5 1h-.5z"/>
<path d="M234.4 77.9l.5 1v-1zM234.4 77.9l.5 1h-.5z"/>
<path d="M240.4 77.9l.5 1v-1zM240.4 77.9l.5 1h-.5z"/>
<path d="M246.4 77.9l.5 1v-1zM246.4 77.9l.5 1h-.5z"/>
<path d="M252.4 77.9l.5 1v-1zM252.4 77.9l.5 1h-.5z"/>
<path d="M258.4 77.9l.5 1v-1zM258.4 77.9l.5 1h-.5z"/>
<path d="M264.4 77.9l.5 1v-1zM264.4 77.9l.5 1h-.5z"/>
<path d="M270.4 77.9l.5 1v-1zM270.4 77.9l.5 1h-.5z"/>
<path d="M276.4 77.9l.5 1v-1zM276.4 77.9l.5 1h-.5z"/>
<path d="M282.4 77.9l.5 1v-1zM282.4 77.9l.5 1h-.5z"/>
<path d="M288.4 77.9l.5 1v-1zM288.4 77.9l.5 1h-.5z"/>
<path d="M294.4 77.9l.5 1v-1zM294.4 77.9l.5 1h-.5z"/>
<path d="M300.4 77.9l.5 1v-1zM300.4 77.9l.5 1h-.5z"/>
<path d="M306.4 77.9l.5 1v-1zM306.4 77.9l.5 1h-.5z"/>
<path d="M140.6 61.7l.2 .5h1.1zM140.8 62.2h1.1l-1.1 .3z"/>
</g>
<g fill="none" stroke="#fff" stroke-width=".26">
<path d="M222.4 77.9h.5v1h-.5zM228.4 77.9h.5v1h-.5zM234.4 77.9h.5v1h-.5zM240.4 77.9h.5v1h-.5zM246.4 77.9h.5v1h-.5zM252.4 77.9h.5v1h-.5zM258.4 77.9h.5v1h-.5zM264.4 77.9h.5v1h-.5zM270.4 77.9h.5v1h-.5zM276.4 77.9h.5v1h-.5zM282.4 77.9h.5v1h-.5zM288.4 77.9h.5v1h-.5z"/>
<path d="M294.4 77.9h.5v1h-.5zM300.4 77.9h.5v1h-.5zM306.4 77.9h.5v1h-.5z"/>
</g>
<!-- layer: 0.13 -->
<path d="M270.1 52.5v2.7M270.1 57.1v3.8M270.1 62.8v3.7M270.1 68.4v3.7M270.1 74v2.8M167.2 85.6h9.1M211.6 86.2v20.8M281.1 92.9h8.2M289.3 82.8v32.5M291.6 82.8v32.5M281.1 102.6h8.2" fill="none" stroke="#000" stroke-width=".26"/>
<!-- layer: GRDLEV -->
<path d="M140.2 107.2h-5h141.5v8.1h45" fill="none" stroke="#000" stroke-width=".26"/>
<!-- layer: DIMENSION -->
<path d="M134.3 30.9h9.6M134.3 39.5h8.5M136.3 26.9v8M136.3 35.5v8M140.8 35.5v8M141.9 26.9v8M22.9 52.5h8M26.9 50.5v28.3M22.9 76.8h8M22.9 82.8h8M26.9 80.8v28.4M22.9 107.2h8" fill="none" stroke="#000" stroke-width=".26"/>
<!-- layer: 0 -->
<g fill="#000" stroke="#000" stroke-width=".26">
<path d="M137.2 29.8l-1.8 2.2 2-2zM137.2 29.8l-1.8 2.2-.2-.2z"/>
<path d="M137.2 38.4l-1.8 2.2 2-2zM137.2 38.4l-1.8 2.2-.2-.2z"/>
<path d="M140.8 31.8l.2 .2 1.8-2.2zM142.8 29.8l.2 .2-2 2z"/>
<path d="M25.8 51.6l2 2 .2-.2zM26 51.4l2 2-2.2-1.8z"/>
<path d="M139.7 40.4l.2 .2 1.8-2.2zM141.7 38.4l.2 .2-2 2z"/>
<path d="M26 75.7l-.2 .2 2.2 1.8zM25.8 75.9l2.2 1.8-.2 .2z"/>
<path d="M25.8 81.9l2 2 .2-.2zM26 81.7l2 2-2.2-1.8z"/>
<path d="M26 106.1l-.2 .2 2.2 1.8zM25.8 106.3l2.2 1.8-.2 .2z"/>
</g>
<!-- layer: STAIRS -->
<g fill="none" stroke="#000" stroke-width=".26">
<path d="M176.6 76.8v-10h.5v10h9.5M176.6 67.1h.5M176.6 75.6h.5M176.6 75.2h.5M177.5 78.4h9.1M177.5 76.8v14.2M186.6 67.1h.5M187.1 66.8v14.2l18.7 14.4h.5v.4h-.6l-19.1-14.7v-14.3h31.3M187.6 66.8v10M187.6 67.1h30.3M187.6 75.6h30.3M187.6 75.2h30.3"/>
<path d="M188.8 67.1v8.1M190 67.1v8.1M191.2 67.1v8.1M192.4 67.1v8.1M193.6 67.1v8.1M194.8 67.1v8.1M196 67.1v8.1M197.2 67.1v8.1M198.4 67.1v8.1M199.6 67.1v8.1M200.8 67.1v8.1M202 67.1v8.1"/>
<path d="M203.2 67.1v8.1M204.4 67.1v8.1M205.6 67.1v8.1M206.8 67.1v8.1M208 67.1v8.1M209.2 67.1v8.1M210.4 67.1v8.1M211.6 67.1v8.1M212.8 67.1v8.1M214 67.1v8.1M215.2 67.1v8.1M216.4 67.1v8.1"/>
<path d="M217.6 67.1v8.1M177.1 91h.4M177.5 91l6.7 .6 2.9 1.6 18.2 14M177.5 89.2h9.2M177.5 87.4h9.2M177.5 85.6h9.2M177.5 83.8h9.2M177.5 82h9.2M177.5 80.2h9.1M184.2 89.2v1.8h2.9v1.8h2.4v1.8h2.4v1.8h2.4v1.8h2.4v1.8h2.4v1.8h2.4v1.8h2.4v1.8h2.4v1.8M186.7 81.2v8.5l19.6 15v.7M187.1 81.5v8.5"/>
</g>
<!-- layer: NEWWORK -->
<g fill="none" stroke="#000" stroke-width=".26">
<path d="M134.8 52.9l.3 1M134.8 52.9h.1M135 52.6v.1M135 52.6l-.2-.1v.4M135.1 53.9h.1M135.1 53.9l.1 .4M135.2 54.3h.1M136.1 52.5l-.1 1.8h-.8M136.1 52.5h.2v1.8h-.2zM136.1 52.5l-.1-.2 38.6-11.5h11.5l38.6 11.5-.1 .2M136.3 53.1l21.1-6.2h11.8l5.3-1.6 16.5 4.9h23.4l10 2.9M141.9 54.1h-5.6l21.3-6.3h11.7l5.2-1.6 16.4 4.9h23.4l10.1 3h-5.6"/>
<path d="M142.8 52.5v2.9h-.9v-3l76.9 .1v29.5M144.7 51.6h71.2M157.3 46h11.7l5.5-1.6 16.6 4.9h23.5M159.8 46l14.9-4.5h11.3l26.1 7.8M165.9 52.5v24.3M166.8 54.3h.6v7.5h-.6M166.8 52.5v24.3M167.4 54.3l-.6 .7M172.1 54.6h19.6v7.5h-19.6zM172.1 54.6l.8 .8M172.9 55.4h18.1v6h-18.1zM191.7 54.6l-.7 .8"/>
<path d="M196.4 43.9h69.5v5.4M196.8 52.5v14.3M198.8 44.6h66.9M217.9 52.5v29.5M220.9 55.4h15.1v12h-15.1zM224.4 52.5h.2v1.8h-.2zM224.6 52.5l.1 1.8h.8M224.6 54.3h52.2M225.5 54.3h.1M225.6 53.9h.1M225.6 53.9l-.1 .4M225.7 52.6l.2-.1v.4"/>
<path d="M225.7 52.6v.1M225.8 52.5h51.3M225.9 52.9h.1M225.9 52.9l-.3 1M241.6 55.4h24.1v12h-24.1zM265.7 49.2l10.2 3.1v.2M265.7 43.9v6.1l8.6 2.5M271.2 54.3v21h-51.3M276.8 54.3h.1M276.9 53.9h.1M276.9 53.9l-.1 .4M277.1 52.5l.1 .4"/>
<path d="M277.1 52.9h.1M277.2 52.9l-.4 1M140.6 61.7l1.3-.3v.8l-1.1 .3zM141.9 76.8h76.9M141.9 77h35.2M141.9 79h35.2M166.8 61.2l.6 .6M172.9 61.4l-.8 .7M176.4 76.8v5.2M177.1 76.8v5.2M187.1 76.8v4.2M187.1 77h2.6"/>
<path d="M187.1 79h2.6M190.7 77h1.8M190.7 79h1.8M191 61.4l.7 .7M193.5 77h1.9M193.5 79h1.9M196.3 77h1.9M196.3 79h1.9M196.8 67.1v8.1M196.8 75.6v1.2M199.1 77h1.9M199.1 79h1.9"/>
<path d="M201.9 77h1.9M201.9 79h1.9M204.7 77h1.9M204.7 79h1.9M207.5 77h1.9M207.5 79h1.9M210.3 77h1.9M210.3 79h1.9M213.2 77h1.8M213.2 79h1.8M216 77h2.8M216 79h2.8"/>
<path d="M220.9 67.4h15.1v1.7h-15.1zM220.9 67.9h15.1M241.6 67.4h24.1v1.7h-24.1zM241.6 67.9h24.1M141.9 82v-20.6h.9v20.6M176.4 82.8v24.4M177.1 82.8v24.4M187.1 81.5v.5M218.3 82.8h-15.1v19.5"/>
</g>
<path d="M177.1 82v.8M217.9 82v.8" fill="none" stroke="#000" stroke-width=".36"/>
<!-- layer: 0 -->
<path d="M193.7 99.4h1.4v1.4M195.1 99.4l-3.9 4M211.6 82.8l2.8 8.7 8.4 3.8 .9 16.7M212.8 83.5l-1.2-.7-.7 1.3" fill="none" stroke="#000" stroke-width=".26"/>
<!-- layer: WINDOWS -->
<g fill="none" stroke="#000" stroke-width=".26">
<path d="M141.9 55.4v6M141.9 55.9h.9M142.3 55.9v5M142.8 55.4v6M173.2 55.7v5.3h17.4v-5.3M173.6 56.1h8v4.6h-8zM173.6 58.4h8M177.6 56.1v4.6M181.9 55.7h-8.7h17.4M181.9 55.7l4.4 5.3 4.3-5.3M181.9 55.7v5.3M182.3 56.1h8v4.6h-8z"/>
<path d="M182.3 58.4h8M186.3 56.1v4.6M221.3 55.7h14.4h-7.2M221.3 55.7l3.6 11.3 3.6-11.3M221.3 55.7v11.3h14.4v-11.3M221.6 56.1h6.5v10.6h-6.5zM224.9 56.1v10.6M228.5 55.7v11.3M228.8 56.1h6.5v10.6h-6.5zM232.1 56.1v10.6M242 55.7l4 11.3 3.8-11.3M242 55.7h23.4l-4 11.3-3.8-11.3"/>
<path d="M242 55.7v11.3h23.4v-11.3M242.3 56.1h7.1v10.6h-7.1zM245.9 56.1v10.6M249.8 55.7h7.8M249.8 55.7v11.3M250.1 56.1h7.1v10.6h-7.1zM253.7 56.1v10.6M257.6 55.7v11.3M257.9 56.1h7.1v10.6h-7.1zM261.5 56.1v10.6M141.9 60.9h.9M221.6 61.4h6.5"/>
<path d="M228.8 61.4h6.5M242.3 61.4h7.1M250.1 61.4h7.1M257.9 61.4h7.1"/>
</g>
<!-- layer: INSULCLAD -->
<path d="M140.8 54.1v27.3M140.8 55.4h1.1M219.9 54.1v22.8" fill="none" stroke="#000" stroke-width=".26"/>
<!-- layer: TEXT -->
<path d="M151.6 24.1l10-3v3z" fill="#000" stroke="#000" stroke-width=".26"/>
<path d="M151.6 24.1l10-3v3z" fill="none" stroke="#000" stroke-width=".26"/>
<text font-size="7.5" x="197.3" y="130.2">Section A-A</text>
<g font-size="4.5">
<text x="145.1" y="65.6">Shower</text>
<text x="167.5" y="65.5">Hall</text>
<text x="149.6" y="97.3">Bath</text>
<text x="167.9" y="97.3">Hall</text>
<text x="207" y="97.3">Entry</text>
<text x="235.4" y="97.3">Nook</text>
<text x="259.1" y="97.4">Study</text>
<text x="294.1" y="97.4">Garage</text>
<text x="28.5" y="283.8">MR N &amp; MRS C LYRAS</text>
<text x="143.6" y="283.7">57 UNIVERSAL AVENUE GEORGES HALL NSW 2198</text>
<text x="293.5" y="284">1:100</text>
<text x="322.4" y="284">7 OF 8</text>
<text x="354.5" y="283.9">7822</text>
<text x="377.5" y="283.8">H</text>
</g>
<text font-size="3.2" x="366.4" y="283.9">/16</text>
<g font-size="2.6">
<text x="162.5" y="23.4">295</text>
<text x="153" y="26.7">1000</text>
<text x="123.4" y="33.1">To Frame</text>
<text x="126" y="30.2">560</text>
<text x="151.6" y="32.4">Roof Pitch 16.5°</text>
<text x="378" y="36">Max Ridge Height</text>
<text x="121.2" y="41.9">To Cladding</text>
<text x="125.4" y="39">450</text>
<text x="378" y="38.9">RL 26.130</text>
<text x="378" y="48.6">U/side of new Bottom</text>
<text x="378.1" y="51.5">Chord RL 24.855</text>
<text x="25.9" y="68.2" transform="rotate(-90 25.9 68.2)">2430</text>
<text x="378.2" y="75.6">Flooring RL 22.425</text>
<text x="378.4" y="72.7">Top of New Particleboard</text>
<text x="378" y="85.1">U/side of Existing Ceiling</text>
<text x="378" y="88">Lining RL 21.820</text>
<text x="25.9" y="98.6" transform="rotate(-90 25.9 98.6)">2440</text>
<text x="184.9" y="103.7">Lining</text>
<text x="184.9" y="106.6">under</text>
<text x="378" y="106.4">RL 19.380</text>
<text x="378.2" y="103.5">Top of Existing Flooring</text>
<text x="221.3" y="113.9">Line of B/head created from</text>
<text x="221.3" y="116.9">First Floor over.</text>
<text x="19.9" y="283.9">FOR:</text>
<text x="137.5" y="283.7">AT:</text>
<text x="283.2" y="284">SCALE:</text>
<text x="311.7" y="284">SHEET:</text>
<text x="341" y="284">JOB NO:</text>
</g>
</svg>
